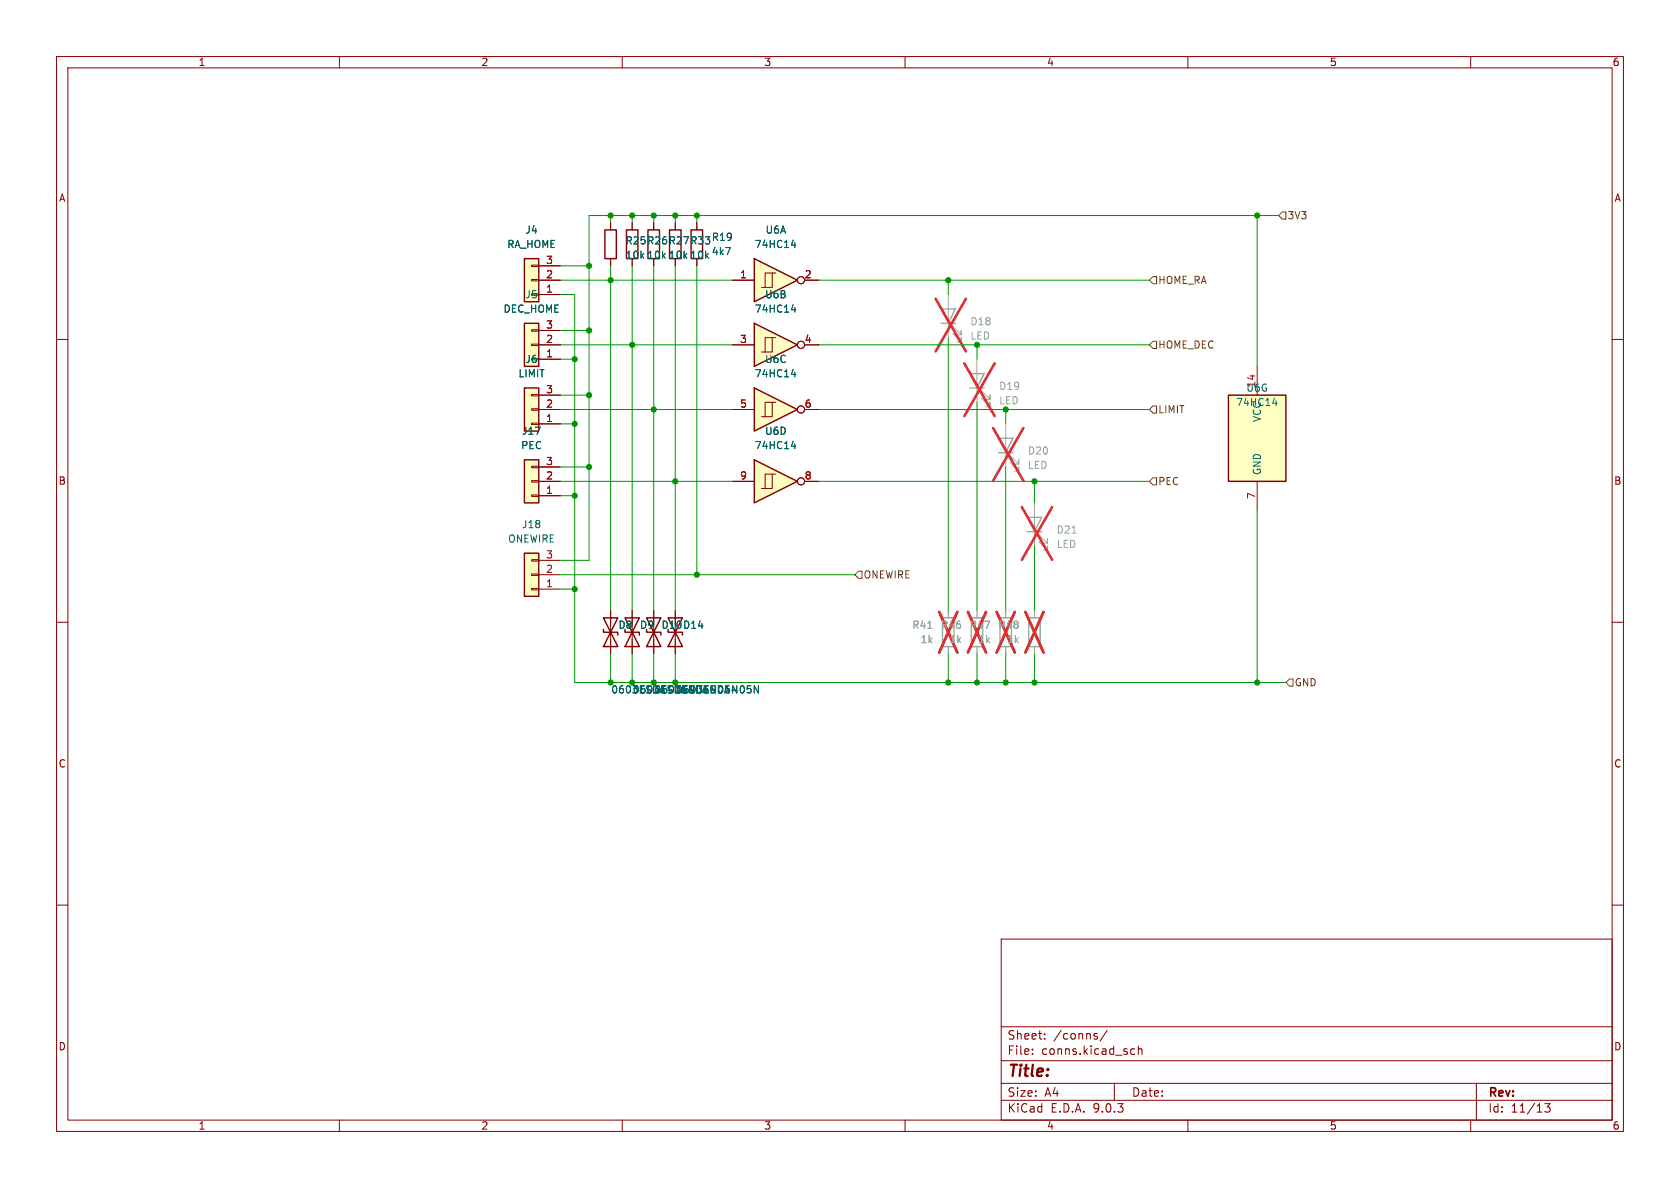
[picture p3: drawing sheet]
<svg xmlns="http://www.w3.org/2000/svg" width="297mm" height="210mm" viewBox="0 0 297 210" stroke-linecap="round" stroke-linejoin="round" font-family="sans-serif">
<g fill="none" stroke="#840000" stroke-width=".18">
<path d="M10 10h277v190h-277zM12 12h273v186h-273zM60 10v2M110 10v2M160 10v2M210 10v2M260 10v2M10 60h2M285 60h2M10 110h2M285 110h2M10 160h2"/>
<path d="M177 166h108v32h-108zM285 160h2M60 198v2M110 198v2M160 198v2M177 194.5h108M177 191.5h108M177 187.5h108M177 181.5h108M182.5 186.3v.1M182.5 185.5v.1M184.7 183.6v.1"/>
<path d="M184.7 182.8v.1M193.6 183.2l.4 .1v.2l-.2 .2h-.3M193.6 182.7l.4 .1M195.7 182.1l-1.2 2M197 191.5v3M200 186.3h.6M200 185.5h.6M201.2 185.5l.3-.1 .3 .1 .1 .9M201.2 184.9v1.5M210 198v2M260 198v2M261 191.5v6.5"/>
<path d="M273.1 195.1h.9l-.5 .6 .5 .1v.7l-.3 .1h-.4l-.2-.1"/>
</g>
<path d="M92.7 57.2h2.5v7.6h-2.5z" fill="#ffffc2"/>
<path d="M92.7 57.2h2.5v7.6h-2.5z" fill="none" stroke="#840000" stroke-width=".25"/>
<path d="M94 58.3h1.2v.2h-1.2zM95.2 58.4h3.9M94 63.4h1.2v.2h-1.2zM94 60.8h1.2v.3h-1.2zM95.2 63.5h3.9M95.2 61h3.9" fill="none" stroke="#840000" stroke-width=".18"/>
<path d="M92.7 45.7h2.5v7.6h-2.5z" fill="#ffffc2"/>
<path d="M92.7 45.7h2.5v7.6h-2.5zM114.6 40.6h2v5.1h-2zM122.2 40.6h2v5.1h-2z" fill="none" stroke="#840000" stroke-width=".25"/>
<path d="M115.6 39.4v1.2M123.2 39.4v1.2M94 51.9h1.2v.3h-1.2zM94 49.4h1.2v.3h-1.2zM94 46.9h1.2v.2h-1.2zM95.2 52.1h3.9M95.2 49.5h3.9M95.2 47h3.9M115.6 45.7v1.3M123.2 45.7v1.3" fill="none" stroke="#840000" stroke-width=".18"/>
<path d="M166.6 109.2h2.1v5.1h-2.1zM176.8 109.2h2v5.1h-2z" fill="none" stroke="#a1a1a1" stroke-width=".25"/>
<path d="M167.6 108v1.2M167.6 114.3v1.3M177.8 108v1.2M177.8 114.3v1.3" fill="none" stroke="#a1a1a1" stroke-width=".18"/>
<path d="M166 108.2l3.2 7.1M169.2 108.2l-3.2 7.1M176.2 108.2l3.2 7.1M179.4 108.2l-3.2 7.1" fill="none" stroke="#e12e31" stroke-width=".46"/>
<path d="M164 111.1h.7" fill="none" stroke="#989898" stroke-width=".18"/>
<path d="M133.3 45.7l7.7 3.8-7.7 3.8z" fill="#ffffc2"/>
<path d="M118.4 40.6h2v5.1h-2zM133.3 45.7l7.7 3.8-7.7 3.8z" fill="none" stroke="#840000" stroke-width=".25"/>
<g fill="none" stroke="#840000" stroke-width=".18">
<path d="M119.4 39.4v1.2M119.4 45.7v1.3M129.5 49.5h3.8M136.5 48.3h-1.2v2.5M137.2 48.3h-.7v2.5h-1.9M142.2 49.5h2.6"/>
<circle cx="141.6" cy="49.5" r=".63"/>
</g>
<path d="M139.9 43.3h.8M140.5 42.9v.9" fill="none" stroke="#006464" stroke-width=".18"/>
<path d="M92.7 68.6h2.5v7.6h-2.5z" fill="#ffffc2"/>
<path d="M106.9 40.6h2.1v5.1h-2.1zM110.7 40.6h2.1v5.1h-2.1zM92.7 68.6h2.5v7.6h-2.5zM110.5 109.2h2.5l-2.5 5.1h2.5zM110.5 111.3v.5h2.5v.5" fill="none" stroke="#840000" stroke-width=".25"/>
<path d="M107.9 39.4v1.2M111.8 39.4v1.2M107.9 45.7v1.3M111.8 45.7v1.3M94 74.8h1.2v.3h-1.2zM94 72.3h1.2v.2h-1.2zM94 69.7h1.2v.3h-1.2zM95.2 74.9h3.9M95.2 72.4h3.9M95.2 69.9h3.9M111.8 108v7.6" fill="none" stroke="#840000" stroke-width=".18"/>
<path d="M133.3 81.3l7.7 3.8-7.7 3.8z" fill="#ffffc2"/>
<path d="M133.3 81.3l7.7 3.8-7.7 3.8z" fill="none" stroke="#840000" stroke-width=".25"/>
<g fill="none" stroke="#840000" stroke-width=".18">
<path d="M129.5 85.1h3.8M136.5 83.8h-1.2v2.6M137.2 83.8h-.7v2.6h-1.9M142.2 85.1h2.6"/>
<circle cx="141.6" cy="85.1" r=".63"/>
</g>
<path d="M139.9 78.9h.8M140.5 78.5v.8" fill="none" stroke="#006464" stroke-width=".18"/>
<path d="M133.3 68.6l7.7 3.8-7.7 3.8z" fill="#ffffc2"/>
<path d="M133.3 68.6l7.7 3.8-7.7 3.8z" fill="none" stroke="#840000" stroke-width=".25"/>
<g fill="none" stroke="#840000" stroke-width=".18">
<path d="M129.5 72.4h3.8M136.5 71.1h-1.2v2.6M137.2 71.1h-.7v2.6h-1.9M142.2 72.4h2.6"/>
<circle cx="141.6" cy="72.4" r=".63"/>
</g>
<path d="M139.9 66.2h.8M140.5 65.8v.8" fill="none" stroke="#006464" stroke-width=".18"/>
<path d="M133.3 57.2l7.7 3.8-7.7 3.8z" fill="#ffffc2"/>
<path d="M133.3 57.2l7.7 3.8-7.7 3.8z" fill="none" stroke="#840000" stroke-width=".25"/>
<g fill="none" stroke="#840000" stroke-width=".18">
<path d="M136.5 59.7h-1.2v2.5M137.2 59.7h-.7v2.5h-1.9M129.5 61h3.8M142.2 61h2.6"/>
<circle cx="141.6" cy="61" r=".63"/>
</g>
<path d="M139.9 54.8h.8M140.5 54.3v.9" fill="none" stroke="#006464" stroke-width=".18"/>
<path d="M92.7 97.8h2.5v7.6h-2.5z" fill="#ffffc2"/>
<path d="M92.7 97.8h2.5v7.6h-2.5z" fill="none" stroke="#840000" stroke-width=".25"/>
<path d="M94 98.9h1.2v.3h-1.2zM95.2 99.1h3.9M94 104h1.2v.3h-1.2zM94 101.5h1.2v.2h-1.2zM95.2 104.1h3.9M95.2 101.6h3.9" fill="none" stroke="#840000" stroke-width=".18"/>
<path d="M92.7 81.3h2.5v7.6h-2.5z" fill="#ffffc2"/>
<path d="M92.7 81.3h2.5v7.6h-2.5zM106.7 109.2h2.5l-2.5 5.1h2.5zM106.7 111.3v.5h2.5v.5M114.3 109.2h2.5l-2.5 5.1h2.5zM114.3 111.3v.5h2.5v.5M118.1 109.2h2.5l-2.5 5.1h2.5zM118.1 111.3v.5h2.5v.5" fill="none" stroke="#840000" stroke-width=".25"/>
<path d="M94 87.5h1.2v.3h-1.2zM94 85h1.2v.2h-1.2zM94 82.4h1.2v.3h-1.2zM95.2 87.6h3.9M95.2 85.1h3.9M95.2 82.6h3.9M107.9 108v7.6M115.6 108v7.6M119.4 108v7.6" fill="none" stroke="#840000" stroke-width=".18"/>
<path d="M132.1 121.2h.6M132.3 121.7h.3l.2 .3-.1 .4-.4 .1M134.1 121.2v1.3l-.8-1.3v1.3" fill="none" stroke="#006464" stroke-width=".18"/>
<path d="M166.4 54.6h2.5l-1.3 2.6zM166.4 57.2h2.5M171.4 66h2.6l-1.3 2.6zM171.4 68.6h2.6M176.5 77.5h2.6l-1.3 2.5zM176.5 80h2.6M181.9 109.2h2v5.1h-2z" fill="none" stroke="#a1a1a1" stroke-width=".25"/>
<path d="M167.6 52.1v7.6M168.4 58.9l1.5 1.6v-.8v.8h-.7M168.4 57.7l1.5 1.5v-.8v.8h-.7M172.7 63.5v7.6M173.5 70.4l1.5 1.5v-.8v.8h-.8M173.5 69.1l1.5 1.5v-.7v.7h-.8M177.8 74.9v7.7M178.6 81.8l1.5 1.5v-.7v.7h-.8M178.6 80.5l1.5 1.5v-.7v.7h-.8M182.9 108v1.2M182.9 114.3v1.3" fill="none" stroke="#a1a1a1" stroke-width=".18"/>
<path d="M165.4 52.8l5.4 9.3M170.8 52.8l-5.4 9.3M170.5 64.2l5.3 9.4M175.6 75.7l5.3 9.3M175.8 64.2l-5.3 9.4M180.9 75.7l-5.3 9.3M181.3 108.2l3.2 7.1M184.5 108.2l-3.2 7.1" fill="none" stroke="#e12e31" stroke-width=".46"/>
<path d="M217.2 69.9h10.1v15.2h-10.1z" fill="#ffffc2"/>
<path d="M217.2 69.9h10.1v15.2h-10.1z" fill="none" stroke="#840000" stroke-width=".25"/>
<g fill="none" stroke="#840000" stroke-width=".18">
<path d="M107.9 39.4v1.2M111.8 39.4v1.2M115.6 39.4v1.2M119.4 39.4v1.2M123.2 39.4v1.2M95.2 49.5h3.9M95.2 52.1h3.9M95.2 47h3.9M95.2 58.4h3.9M107.9 45.7v1.3M111.8 45.7v1.3M115.6 45.7v1.3"/>
<path d="M119.4 45.7v1.3M123.2 45.7v1.3M129.5 49.5h3.8M142.2 49.5h2.6M95.2 72.4h3.9M95.2 61h3.9M95.2 63.5h3.9M95.2 74.9h3.9M95.2 69.9h3.9M129.5 72.4h3.8M129.5 61h3.8M142.2 72.4h2.6"/>
<path d="M142.2 61h2.6M222.2 64.8v5.1M95.2 85.1h3.9M95.2 87.6h3.9M95.2 82.6h3.9M129.5 85.1h3.8M142.2 85.1h2.6M222.2 85.1v5.1M107.9 108v2.5M107.9 113v2.6M111.8 108v2.5M111.8 113v2.6"/>
<path d="M115.6 108v2.5M115.6 113v2.6M119.4 108v2.5M119.4 113v2.6"/>
<circle cx="141.6" cy="49.5" r=".63"/>
<circle cx="141.6" cy="72.4" r=".63"/>
<circle cx="141.6" cy="61" r=".63"/>
<circle cx="141.6" cy="85.1" r=".63"/>
</g>
<g fill="none" stroke="#006464" stroke-width=".18">
<path d="M139.9 54.8h.8M139.9 43.3h.8M140.5 42.9v.9M140.5 54.3v.9M139.9 78.9h.8M139.9 66.2h.8M140.5 65.8v.8M140.5 78.5v.8M225 71.3h.8M225.6 70.9v.8M132.1 121.2h.6M132.3 121.7h.3l.2 .3-.1 .4-.4 .1"/>
<path d="M134.1 121.2v1.3l-.8-1.3v1.3"/>
</g>
<path d="M182.9 88.9v7.6M183.6 95.8l1.6 1.5v-.8v.8h-.8M183.6 94.5l1.6 1.5v-.7v.7h-.8M167.6 108v1.2M167.6 114.3v1.3M172.7 108v1.2M172.7 114.3v1.3M177.8 108v1.2M177.8 114.3v1.3M182.9 108v1.2M182.9 114.3v1.3" fill="none" stroke="#a1a1a1" stroke-width=".18"/>
<path d="M181.6 91.4h2.5l-1.2 2.6zM181.6 94h2.5M171.7 109.2h2v5.1h-2z" fill="none" stroke="#a1a1a1" stroke-width=".25"/>
<path d="M189.5 94.2h.7M164 111.1h.7" fill="none" stroke="#989898" stroke-width=".18"/>
<path d="M180.6 89.6l5.4 9.4M186 89.6l-5.4 9.4M166 108.2l3.2 7.1M169.2 108.2l-3.2 7.1M171.1 108.2l3.2 7.1M174.3 108.2l-3.2 7.1M176.2 108.2l3.2 7.1M179.4 108.2l-3.2 7.1M181.3 108.2l3.2 7.1M184.5 108.2l-3.2 7.1" fill="none" stroke="#e12e31" stroke-width=".46"/>
<path d="M226.7 37.5h.6v1.2h-.6l-.6-.6zM203.8 48.9h.7v1.3h-.7l-.6-.7zM203.8 71.8h.7v1.2h-.7l-.6-.6zM203.8 60.3h.7v1.3h-.7l-.6-.6zM203.8 84.5h.7v1.2h-.7l-.6-.6zM151.8 101h.6v1.2h-.6l-.7-.6zM228 120h.6v1.3h-.6l-.7-.6z" fill="none" stroke="#725600" stroke-width=".18"/>
<g fill="none" stroke="#009600" stroke-width=".18">
<path d="M107.9 38.1v1.3M111.8 38.1v1.3M115.6 38.1v1.3M119.4 38.1v1.3M123.2 38.1v1.3M222.2 38.1v26.7M226.1 38.1h-122v61h-5M99.1 47h5M99.1 52.1h2.5v68.6h125.7M99.1 58.4h5M99.1 49.5h30.4M107.9 47v61"/>
<path d="M111.8 47v61M115.6 47v61M119.4 47v61M123.2 47v54.6M144.8 49.5h58.4M167.6 49.5v2.6M167.6 59.7v48.3M99.1 72.4h30.4M99.1 74.9h2.5M99.1 69.9h5M99.1 63.5h2.5M99.1 61h30.4"/>
<path d="M144.8 72.4h58.4M144.8 61h58.4M172.7 61v2.5M172.7 71.1v36.9M177.8 72.4v2.5M99.1 85.1h30.4M99.1 82.6h5M99.1 87.6h2.5M144.8 85.1h58.4M177.8 82.6v25.4M182.9 85.1v3.8M182.9 96.5v11.5"/>
<path d="M222.2 90.2v30.5M99.1 104.1h2.5M99.1 101.6h52M107.9 115.6v5.1M111.8 115.6v5.1M115.6 115.6v5.1M119.4 115.6v5.1M167.6 115.6v5.1M172.7 115.6v5.1M177.8 115.6v5.1M182.9 115.6v5.1"/>
</g>
<g fill="#009600" stroke="#009600" stroke-width=".18">
<circle cx="119.4" cy="120.7" r=".46"/>
<circle cx="119.4" cy="38.1" r=".46"/>
<circle cx="123.2" cy="38.1" r=".46"/>
<circle cx="107.9" cy="38.1" r=".46"/>
<circle cx="107.9" cy="49.5" r=".46"/>
<circle cx="104.1" cy="47" r=".46"/>
<circle cx="104.1" cy="58.4" r=".46"/>
<circle cx="104.1" cy="82.6" r=".46"/>
<circle cx="119.4" cy="85.1" r=".46"/>
<circle cx="101.6" cy="74.9" r=".46"/>
<circle cx="104.1" cy="69.9" r=".46"/>
<circle cx="115.6" cy="72.4" r=".46"/>
<circle cx="111.8" cy="61" r=".46"/>
<circle cx="111.8" cy="38.1" r=".46"/>
<circle cx="115.6" cy="38.1" r=".46"/>
<circle cx="101.6" cy="63.5" r=".46"/>
<circle cx="101.6" cy="104.1" r=".46"/>
<circle cx="101.6" cy="87.6" r=".46"/>
<circle cx="111.8" cy="120.7" r=".46"/>
<circle cx="115.6" cy="120.7" r=".46"/>
<circle cx="123.2" cy="101.6" r=".46"/>
<circle cx="107.9" cy="120.7" r=".46"/>
<circle cx="177.8" cy="120.7" r=".46"/>
<circle cx="182.9" cy="120.7" r=".46"/>
<circle cx="177.8" cy="72.4" r=".46"/>
<circle cx="222.2" cy="120.7" r=".46"/>
<circle cx="167.6" cy="120.7" r=".46"/>
<circle cx="172.7" cy="120.7" r=".46"/>
<circle cx="172.7" cy="61" r=".46"/>
<circle cx="167.6" cy="49.5" r=".46"/>
<circle cx="222.2" cy="38.1" r=".46"/>
<circle cx="182.9" cy="85.1" r=".46"/>
</g>
<text font-size="2.8" fill="#840000" x="178" y="190.9">Title:</text>
<g font-size="2.1" fill="#840000">
<text x="178" y="184">Sheet:</text>
<text x="186.2" y="184">/conns/</text>
<text x="178" y="186.7">File:</text>
<text x="184.1" y="186.7">conns.kicad_sch</text>
<text x="178" y="196.9">KiCad</text>
<text x="178" y="194.1">Size:</text>
<text x="184.7" y="194.1">A4</text>
<text x="185.7" y="196.9">E.D.A.</text>
<text x="193.3" y="196.9">9.0.3</text>
<text x="200" y="194.1">Date:</text>
<text x="263" y="194.3">Rev:</text>
<text x="263" y="196.9">Id:</text>
<text x="267.1" y="196.9">11/13</text>
</g>
<g font-size="1.8" fill="#840000">
<text x="35" y="11.9">1</text>
<text x="85" y="11.9">2</text>
<text x="135" y="11.9">3</text>
<text x="185" y="11.9">4</text>
<text x="235" y="11.9">5</text>
<text x="285" y="11.9">6</text>
<text x="10.3" y="35.9">A</text>
<text x="285.3" y="35.9">A</text>
<text x="10.3" y="85.9">B</text>
<text x="285.3" y="85.9">B</text>
<text x="10.3" y="135.9">C</text>
<text x="285.3" y="135.9">C</text>
<text x="10.3" y="185.9">D</text>
<text x="285.3" y="185.9">D</text>
<text x="35" y="199.9">1</text>
<text x="85" y="199.9">2</text>
<text x="135" y="199.9">3</text>
<text x="185" y="199.9">4</text>
<text x="235" y="199.9">5</text>
<text x="285" y="199.9">6</text>
</g>
<g font-size="1.8" fill="#006464">
<text x="92.8" y="41.5">J4</text>
<text x="135.2" y="41.5">U6A</text>
<text x="89.6" y="44">RA_HOME</text>
<text x="110.5" y="45.9">10k 10k 10k 10k</text>
<text x="110.5" y="43.4">R25 R26 R27 R33</text>
<text x="125.7" y="45.3">4k7</text>
<text x="125.7" y="42.8">R19</text>
<text x="133.3" y="44">74HC14</text>
<text x="92.8" y="52.9">J5</text>
<text x="135.2" y="52.9">U6B</text>
<text x="88.9" y="55.5">DEC_HOME</text>
<text x="133.3" y="55.5">74HC14</text>
<text x="92.8" y="64.4">J6</text>
<text x="135.2" y="64.4">U6C</text>
<text x="91.5" y="66.9">LIMIT</text>
<text x="133.3" y="66.9">74HC14</text>
<text x="218.4" y="72">74HC14</text>
<text x="220.2" y="69.4">U6G</text>
<text x="222" y="68.6" transform="rotate(-90 222 68.6)">14</text>
<text x="92.2" y="77.1">J17</text>
<text x="135.2" y="77.1">U6D</text>
<text x="223.1" y="74.7" transform="rotate(-90 223.1 74.7)">VCC</text>
<text x="92" y="79.6">PEC</text>
<text x="133.3" y="79.6">74HC14</text>
<text x="223.1" y="84.1" transform="rotate(-90 223.1 84.1)">GND</text>
<text x="92.2" y="93.6">J18</text>
<text x="89.7" y="96.1">ONEWIRE</text>
<text x="109.2" y="111.4">D8</text>
<text x="113" y="111.4">D9</text>
<text x="116.8" y="111.4">D10 D14</text>
<text x="108" y="122.8">0603ESDA-05N</text>
<text x="119.4" y="122.8">0603ESDA-05N</text>
</g>
<g font-size="1.8" fill="#725600">
<text x="227.5" y="39">3V3</text>
<text x="204.7" y="50.4">HOME_RA</text>
<text x="204.7" y="61.8">HOME_DEC</text>
<text x="204.7" y="73.3">LIMIT</text>
<text x="204.7" y="86">PEC</text>
<text x="152.6" y="102.5">ONEWIRE</text>
<text x="228.8" y="121.5">GND</text>
</g>
<g font-size="1.8" fill="#a90000">
<text x="96.4" y="46.7">3</text>
<text x="96.4" y="51.8">1</text>
<text x="96.4" y="49.3">2</text>
<text x="130.7" y="49.3">1</text>
<text x="142.2" y="49.3">2</text>
<text x="96.4" y="58.2">3</text>
<text x="96.4" y="63.2">1</text>
<text x="96.4" y="60.7">2</text>
<text x="130.7" y="60.7">3</text>
<text x="142.2" y="60.7">4</text>
<text x="96.4" y="69.6">3</text>
<text x="96.4" y="74.7">1</text>
<text x="96.4" y="72.1">2</text>
<text x="130.7" y="72.1">5</text>
<text x="142.2" y="72.1">6</text>
<text x="96.4" y="82.3">3</text>
<text x="96.4" y="87.4">1</text>
<text x="96.4" y="84.8">2</text>
<text x="130.7" y="84.8">9</text>
<text x="142.2" y="84.8">8</text>
<text x="222" y="88.3" transform="rotate(-90 222 88.3)">7</text>
<text x="96.4" y="101.3">2</text>
<text x="96.4" y="98.8">3</text>
<text x="96.4" y="103.9">1</text>
</g>
<g font-size="1.8" fill="#989898">
<text x="171.5" y="57.7">D18</text>
<text x="171.5" y="60.2">LED</text>
<text x="176.5" y="71.7">LED</text>
<text x="176.5" y="69.1">D19</text>
<text x="181.6" y="83.1">LED</text>
<text x="181.6" y="80.6">D20</text>
<text x="186.7" y="94.5">D21</text>
<text x="186.7" y="97.1">LED</text>
<text x="161.2" y="111.4">R41</text>
<text x="162.6" y="113.9">1k</text>
<text x="166.3" y="111.4">R46</text>
<text x="167.7" y="113.9">1k</text>
<text x="171.4" y="111.4">R47</text>
<text x="172.8" y="113.9">1k</text>
<text x="176.4" y="111.4">R48</text>
<text x="177.9" y="113.9">1k</text>
</g>
</svg>
